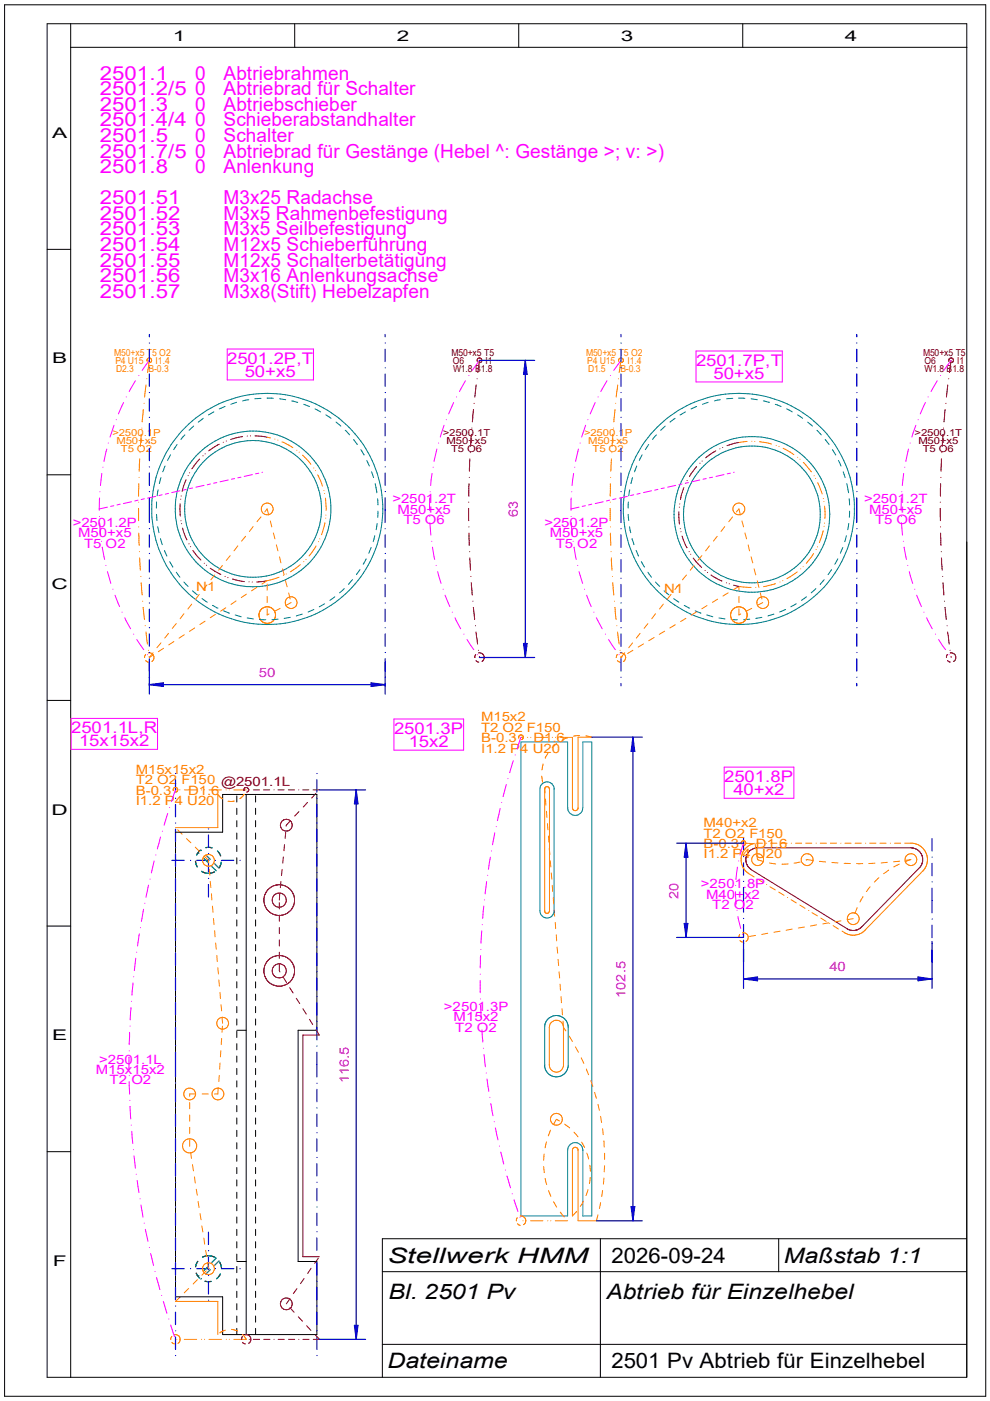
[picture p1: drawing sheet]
<svg xmlns="http://www.w3.org/2000/svg" width="210mm" height="297mm" viewBox="0 0 210 297" stroke-linecap="round" stroke-linejoin="round" font-family="sans-serif">
<g fill="none" stroke="#000" stroke-width=".21">
<path d="M1 1h208v295h-208zM10 5h195v287h-195zM15 10h190M15 5v287M62.5 5v5M110 5v5M157.5 5v5M10 52.9h5M10 100.7h5M10 148.5h5M37.2 176.4h10v-8h20v50h-4v49.1h4v15.5h-20v-8h-10zM50.2 168.7v1.4"/>
<path d="M50.2 171.4v1.3M50.2 174v1.3M50.2 176.6v1.3M50.2 179.2v1.4M52.2 168.4v114.6M54.2 168.7v1.4M54.2 171.4v1.3M54.2 174v1.3M54.2 176.6v1.3M54.2 179.2v1.4M10 196.3h5M50.2 181.9v1.3"/>
<path d="M50.2 184.5v1.3M50.2 187.1v1.3M50.2 189.7v1.3M50.2 192.4v1.3M50.2 195v1.3M50.2 197.7v1.3M54.2 181.9v1.3M54.2 184.5v1.3M54.2 187.1v1.3M54.2 189.7v1.3M54.2 192.4v1.3M54.2 195v1.3"/>
<path d="M54.2 197.7v1.3M50.2 218.4h2M50.2 200.3v1.3M50.2 202.9v1.3M50.2 205.5v1.3M50.2 208.2v1.3M50.2 210.8v1.3M50.2 213.4v1.3M50.2 216v1.3M50.2 218.7v1.3M54.2 200.3v1.3M54.2 202.9v1.3"/>
<path d="M54.2 205.5v1.3M54.2 208.2v1.3M54.2 210.8v1.3M54.2 213.4v1.3M54.2 216v1.3M54.2 218.7v1.3M50.2 221.3v1.3M50.2 223.9v1.3M50.2 226.5v1.3M50.2 229.2v1.3M50.2 231.8v1.3M50.2 234.4v1.3"/>
<path d="M50.2 237v1.3M50.2 239.6v1.4M54.2 221.3v1.3M54.2 223.9v1.3M54.2 226.5v1.3M54.2 229.2v1.3M54.2 231.8v1.3M54.2 234.4v1.3M54.2 237v1.3M54.2 239.6v1.4M10 244.2h5M50.2 242.3v1.3"/>
<path d="M50.2 244.9v1.3M50.2 247.5v1.3M50.2 250.1v1.4M50.2 252.8v1.3M50.2 255.4v1.3M50.2 258v1.3M54.2 242.3v1.3M54.2 244.9v1.3M54.2 247.5v1.3M54.2 250.1v1.4M54.2 252.8v1.3M54.2 255.4v1.3"/>
<path d="M54.2 258v1.3M50.2 267.5h2M50.2 260.6v1.4M50.2 263.3v1.3M50.2 265.9v1.3M50.2 268.5v1.3M50.2 271.1v1.4M50.2 273.8v1.3M50.2 276.4v1.3M50.2 279v1.3M54.2 260.6v1.4M54.2 263.3v1.3"/>
<path d="M54.2 265.9v1.3M54.2 268.5v1.3M54.2 271.1v1.4M54.2 273.8v1.3M54.2 276.4v1.3M54.2 279v1.3M81.1 269.6h123.9M127.3 262.6v29.4M165.1 262.6v7M205 262.6h-123.9v29.4M50.2 281.6v1.4M54.2 281.6v1.4"/>
<path d="M81.1 285h123.9"/>
</g>
<g fill="none" stroke="#f0f" stroke-width=".21">
<path d="M29.4 79.6h.1M31.7 76.4l-1.6 2.1M48.2 74h18.3v6.6h-18.3zM99.4 79.6h.1M101.6 76.4l-1.5 2.1M129.4 79.6h.1M131.7 76.4l-1.6 2.1M147.6 74.4h18.3v6.6h-18.3zM199.4 79.6h.1M201.7 76.4l-1.6 2.1M21.8 99.1h.1M22.6 95.2l-.5 2.6"/>
<path d="M22.9 93.9h.1M24.2 90.2l-.9 2.5M24.6 89h.1M26.2 85.3l-1.1 2.5M26.8 84.2h.1M28.7 80.7l-1.3 2.3M91.8 99.1h.1M92.6 95.2l-.6 2.6M93 93.9h.1M94.1 90.2l-.8 2.5M94.6 89h.1M96.2 85.3l-1.1 2.5"/>
<path d="M96.8 84.2h.1M98.7 80.7l-1.3 2.3M121.8 99.1h.1M122.6 95.2l-.6 2.6M123 93.9h.1M124.2 90.2l-.9 2.5M124.6 89h.1M126.2 85.3l-1.1 2.5M126.8 84.2h.1M128.7 80.7l-1.3 2.3M191.8 99.1h.1M192.6 95.2l-.5 2.6"/>
<path d="M193 93.9h.1M194.2 90.2l-.9 2.5M194.6 89h.1M196.2 85.3l-1.1 2.5M196.8 84.2h.1M198.7 80.7l-1.3 2.3M21 107.9v.3M21.1 109.5h.1M21.1 105.6l-.1 2.3M21.1 110.8l.2 2.7M21.2 104.3h.1M21.5 114.8h.1"/>
<path d="M21.6 100.4l-.3 2.6M21.7 116l.5 2.6M22.4 119.9h.1M22.8 107.5l-1.8 .4M24.1 107.2l-.6 .2M25.5 106.9l-.7 .2M27.9 106.4l-1.7 .4M29.3 106l-.7 .2M30.6 105.7l-.7 .2M33 105.2l-1.7 .4M34.4 104.9l-.7 .2M35.7 104.6l-.6 .2"/>
<path d="M38.1 104.1l-1.7 .3M39.5 103.8l-.7 .1M40.9 103.5l-.7 .1M43.3 102.9l-1.8 .4M44.6 102.6l-.7 .2M46 102.3l-.7 .1M48.4 101.8l-1.7 .3M49.7 101.5l-.6 .1M51.1 101.2l-.7 .1M53.5 100.6l-1.7 .4M54.9 100.3l-.7 .2M55.7 100.1l-.2 .1"/>
<path d="M91.1 109.5h.1M91.1 105.6v2.6M91.1 110.8l.3 2.7M91.2 104.3h.1M91.5 114.8h.1M91.6 100.4l-.3 2.6M91.7 116l.5 2.6M92.5 119.9h.1M121.1 109.5h.1M121.1 105.6v2.6M121.2 110.8l.2 2.7M121.2 104.3h.1"/>
<path d="M121.5 114.8h.1M121.6 100.4l-.3 2.6M121.8 116l.4 2.6M122.5 119.9h.1M122.8 107.5l-1.7 .4M124.1 107.2l-.7 .2M125.5 106.9l-.7 .2M127.9 106.4l-1.7 .4M129.2 106l-.6 .2M130.6 105.7l-.7 .2M133 105.2l-1.7 .4M134.4 104.9l-.7 .2"/>
<path d="M135.7 104.6l-.7 .2M138.1 104.1l-1.7 .3M139.5 103.8l-.7 .1M140.8 103.5l-.6 .1M143.3 102.9l-1.7 .4M144.6 102.6l-.7 .2M146 102.3l-.7 .1M148.4 101.8l-1.7 .3M149.7 101.5l-.6 .1M151.1 101.2l-.7 .1M153.5 100.6l-1.7 .4M154.9 100.3l-.7 .2"/>
<path d="M155.7 100.1l-.2 .1M191.1 109.5h.1M191.1 105.6v2.6M191.1 110.8l.2 2.7M191.2 104.3h.1M191.5 114.8h.1M191.6 100.4l-.3 2.6M191.7 116l.5 2.6M192.4 119.9h.1M22.8 121.2l.7 2.5M23.9 124.9h.1M24.4 126.2l1 2.4"/>
<path d="M25.9 129.8h.1M26.5 131l1.2 2.3M28.3 134.5h.1M29 135.6l1.5 2.2M31.2 138.8h.1M92.8 121.2l.7 2.5M93.9 124.9h.1M94.4 126.2l1 2.4M95.9 129.8h.1M96.5 131l1.2 2.3M98.3 134.5h.1M99 135.6l1.5 2.2"/>
<path d="M101.2 138.8h.1M122.8 121.2l.7 2.5M123.9 124.9h.1M124.4 126.2l.9 2.4M125.9 129.8h.1M126.4 131l1.3 2.3M128.4 134.5h.1M129 135.6l1.5 2.2M131.2 138.8h.1M192.8 121.2l.7 2.5M193.9 124.9h.1M194.4 126.2l1 2.4"/>
<path d="M195.9 129.8h.1M196.5 131l1.2 2.3M198.3 134.5h.1M199 135.6l1.5 2.2M201.2 138.8h.1M15.1 152.3h18.3v6.6h-18.3zM83.5 152.4h14.8v6.6h-14.8zM109.6 158.8h.1M110.4 156.3l-.8 2.5M34 177.5l-.6 2.5M34.4 176.2h.1M35.6 172.5l-.8 2.5"/>
<path d="M35.9 171.2h.1M37.2 167.5l-.8 2.5M104.9 176.6l-.5 2.5M105.2 175.3h.1M106 171.4l-.5 2.6M106.3 170.1h.1M107.4 166.3l-.7 2.6M107.7 165.1h.1M108.8 161.3l-.7 2.5M109.2 160.1h.1M153.5 162.6h14.8v6.6h-14.8zM157.6 178.8l-.7 2.5"/>
<path d="M29.5 198l-.3 2.6M29.8 196.7h.1M30.4 192.8l-.4 2.6M30.7 191.5h.1M31.5 187.7l-.6 2.5M31.8 186.4h.1M32.7 182.5l-.6 2.6M33 181.3h.1M102.2 197.4l-.2 2.6M102.2 196h.1M102.6 192.1l-.3 2.6M102.7 190.8h.1"/>
<path d="M103.2 186.9l-.3 2.6M103.4 185.6h.1M104 181.7l-.5 2.6M104.2 180.4h.1M156 187.7h.1M156 189.1l.1 2.6M156.3 193h.1M156.3 183.9l-.3 2.5M156.5 194.3l.6 2.5M156.6 182.5h.1M157.4 198.1h.1M27.5 218.9l-.1 2.6"/>
<path d="M27.6 217.6h.1M27.8 213.6l-.2 2.6M27.9 212.3h.1M28.2 208.4l-.2 2.6M28.3 207.1h.1M28.8 203.2l-.3 2.6M29 201.9h.1M101.8 207.9v2.6M101.8 206.5h.1M101.9 211.8h.1M101.9 213.1l.1 2.6M101.9 202.6l-.1 2.6"/>
<path d="M101.9 201.3h.1M102.1 217h.1M102.2 218.4l.2 2.5M27.3 224.1v2.6M27.4 229.4l.1 2.6M27.4 222.8h.1M27.4 228h.1M27.5 233.3h.1M27.6 234.6l.1 2.6M27.8 238.5h.1M27.9 239.9l.3 2.5M102.5 222.2h.1"/>
<path d="M102.6 223.6l.3 2.6M103.1 227.5h.1M103.3 228.8l.3 2.6M103.8 232.7h.1M104.1 234l.4 2.6M104.8 237.8h.1M105 239.1l.6 2.6M28.3 243.8h.1M28.4 245.1l.3 2.6M28.9 249h.1M29.1 250.3l.4 2.6M29.7 254.2h.1"/>
<path d="M29.9 255.5l.4 2.6M30.6 259.3h.1M105.9 243h.1M106.2 244.3l.6 2.5M107.1 248.1h.1M107.5 249.3l.7 2.5M108.6 253.1h.1M109 254.4l.8 2.5M110.2 258.1h.1M30.8 260.6l.6 2.6M31.7 264.5h.1M31.9 265.8l.7 2.5"/>
<path d="M32.9 269.6h.1M33.2 270.8l.7 2.6M34.2 274.7h.1M34.6 275.9l.8 2.5M35.8 279.7h.1M36.2 280.9l.8 2.5"/>
</g>
<g fill="none" stroke="#800000" stroke-width=".21">
<path d="M101.2 76.6v-.4l.1-.2 .6-.1 .3 .3v.4l-.4 .3M101.6 76.4l-.3 2.6M201.2 76.6l.1-.6 .6-.1 .2 .3v.4l-.3 .3M201.7 76.4l-.4 2.6M42.3 97.4l-1.6 2M43 96.6h.1M43.5 96.2h.1M46.5 94.2l-2.3 1.4M47.3 93.8h.1M48 93.5h.1M51.4 92.6l-2.5 .6M52.4 92.5h.1"/>
<path d="M53.1 92.4h.1M54.1 92.4l2.5 .3M99.6 97.3l-.1 2.6M99.7 96h.1M99.9 92.1l-.1 2.6M100 90.8h.1M100.4 86.8l-.2 2.6M100.5 85.5h.1M101 81.6l-.3 2.6M101.1 80.3h.1M147.7 98.9l-1.5 2.1M148.4 98.2h.1"/>
<path d="M148.8 97.7h.1M151.8 95.6l-2.2 1.5M152.6 95.2h.1M153.2 94.9h.1M156.7 93.8l-2.6 .7M199.6 97.3l-.1 2.6M199.7 96h.1M199.9 92.1l-.1 2.6M200 90.8h.1M200.4 86.8l-.2 2.6M200.5 85.5h.1M201 81.6l-.3 2.6"/>
<path d="M201.1 80.3h.1M38.2 106.8v2.6M38.3 105.8h.1M38.4 110.4h.1M38.4 105.2h.1M38.5 111h.1M38.7 112l.9 2.5M39.5 101.7l-.9 2.5M39.9 100.8h.1M40 115.3h.1M40.2 100.2h.1M40.4 115.9h.1"/>
<path d="M40.9 116.7l1.7 2M43.3 119.4h.1M43.8 119.8h.1M99.4 106.5h.1M99.4 107.8v2.6M99.4 111.7h.1M99.4 102.5v2.7M99.4 113l.1 2.7M99.5 101.2h.1M99.6 117h.1M99.6 118.3l.1 2.6M143.9 108.5l.2 2.6"/>
<path d="M144 107.5h.1M144.1 106.8h.1M144.2 112.1h.1M144.4 112.7h.1M144.6 113.7l1.1 2.4M145 103.4l-.7 2.5M145.4 102.5h.1M145.7 101.9h.1M146.1 117h.1M146.4 117.5h.1M147 118.3l1.8 2M199.3 106.5h.1"/>
<path d="M199.3 107.8l.1 2.6M199.4 105.2h.1M199.4 111.7h.1M199.4 102.5v2.7M199.4 113l.1 2.7M199.5 101.2h.1M199.6 117h.1M199.6 118.3l.2 2.6M44.6 120.5l2.2 1.3M47.7 122.2h.1M48.3 122.5h.1M49.3 122.8l2.5 .5"/>
<path d="M52.8 123.4h.1M53.5 123.4h.1M56.6 123.1l-2.2 .3M99.8 122.2h.1M99.9 123.5l.2 2.7M100.2 127.5h.1M100.4 128.8l.2 2.6M100.8 132.7h.1M100.9 138.8l-.2 .6M100.9 134l.4 2.6M101.4 137.9h.1M101.5 138.4a.99 .99 0 0 1 1.1 .6 .99 .99 0 0 1-.4 1.2"/>
<path d="M101.6 139.2v.2M149.5 120.9h.1M150 121.4h.1M150.8 121.9l2.3 1.3M154 123.6h.1M154.6 123.8h.1M155.5 124.1l1.2 .2M199.9 122.2h.1M199.9 123.5l.2 2.7M200.2 127.5h.1M200.4 128.8l.2 2.6M200.7 139.4h.1"/>
<path d="M200.8 132.7h.1M200.9 138.8l-.2 .6M200.9 134l.4 2.6M201.4 137.9h.1M201.5 138.4a.99 .99 0 0 1 1.1 .6 .99 .99 0 0 1-.4 1.2M201.6 139.2l.1 .2M100.9 140l.6 .4M200.9 140l.6 .4M51.7 167.6a.49 .49 0 0 1 .3-.6 .49 .49 0 0 1 .7 .3 .49 .49 0 0 1-.4 .6M52 167h.1M52.7 167.6h.1M52.8 167.5h.1"/>
<path d="M53.7 167.5h1.3M55.9 167.5h1.3M58.1 167.5h.1M58.9 167.5h1.3M60.3 179.1l-.1 1.3M60.6 176.5l-.1 1.3M61.1 167.5h1.3M61.6 174l-.9 1.2M63.3 167.5h.1M63.4 172.1l-.9 .9M64.2 167.5h1.3M65.2 170.1l-.9 1"/>
<path d="M66.4 167.5h1.3M67 168.2l-.9 1M59.2 191.4v1.3M59.2 194v1.3M59.2 196.6v1.4M59.2 199.3v1.3M59.3 189.5l-.1 1.3M59.6 186.9l-.2 1.3M59.8 184.3l-.1 1.3M60.1 181.7l-.2 1.3M60.7 190.8h.1M159 180.3l.9-.4 .6-.2h32.8l.7 .2 1 .7 .5 .8 .1 1.3-.5 1.1-12.6 12.9-.7 .4-1.2 .2-.9-.3-20.8-12.9-.7-1.1-.1-.8 .1-.7z"/>
<path d="M179.6 196.9h.1M59.2 204.5v1.3l.2 .3M59.2 201.9v1.3M60.1 207.2l.6 1.1M60.7 205.8h.1M61.4 209.4l.7 1.1M62.8 211.7l.7 1.1M64.2 213.9l.7 1.1M65.6 216.1l.7 1.1M67 218.3l.7 1.2h-3.5v46.9h3.5M61.5 277.2l.9 1M61.5 275.4l-.8 1"/>
<path d="M62.9 273.2l-.7 1.1M63.2 279.2l.9 .9M64.5 271.1l-.8 1.1M66 268.9l-.8 1.1M67.5 266.8l-.8 1M51.4 283.3l-.1 .7M51.4 284.6l.6 .3M52 283a.98 .98 0 0 1 1.2 .6 .98 .98 0 0 1-.5 1.2M52 283h.1M52.8 284h.1M53.7 284h1.3M55.9 284h1.3"/>
<path d="M58.1 284h.1M59 284h1.3M61.2 284h1.3M63.3 284h.1M64.2 284h1.3M65 281.1l.9 1M66.8 283l.9 1h-1.3"/>
<circle cx="60.7" cy="175" r="1.25"/>
<circle cx="59.2" cy="190.8" r="3.2"/>
<circle cx="59.2" cy="190.8" r="1.5"/>
<circle cx="59.2" cy="205.8" r="3.3"/>
<circle cx="59.2" cy="205.9" r="1.5"/>
<circle cx="60.7" cy="276.4" r="1.25"/>
</g>
<g fill="none" stroke="#00b400" stroke-width=".25">
<path d="M43.6 179.7h1.4M41.4 182.6h.1M41.4 182.6l.4 1.2M42 180.8l.2 .1M42.5 180.3l-.8 1M42.6 180.2l.1 .1M42.8 184.7l1.2 .5M42.8 184.7h.1M43.1 181.9l.9 .9M43.6 181.3l1 .9M44.9 183.7l.9 .9M45.5 184.9l-1.3 .3"/>
<path d="M45.5 183.1l.9 1M46.1 180.4l.7 1.1M46.9 182.8l-.5 1.2M41.6 269.9l.7 1.1M42 267.4l-.5 1.2M42.2 270.5l-.2 .1M42.7 271.1l-.1 .1M43.4 271.7h1.4M44 268.6l-.9 .9M44.2 266.2l-1.3 .3M44.4 266.2l1.3 .5M44.6 269.2l-1 .9"/>
<path d="M45.8 266.7l-.9 1M46.4 267.3l-.9 1M46.6 267.6l.3 1.2M46.7 270.1l-.8 1"/>
</g>
<g fill="none" stroke="#00f" stroke-width=".25">
<path d="M31.7 70.9v.5M31.7 74v2.7M31.7 79.3v2.6M31.7 78h.1M31.7 72.7h.1M81.7 78h.1M81.7 72.7h.1M81.7 70.9v.5M81.7 74v2.7M81.7 79.3v2.6M131.7 78h.1M131.7 72.7h.1"/>
<path d="M131.7 70.9v.5M131.7 74v2.7M131.7 79.3v2.6M181.7 78h.1M181.7 72.7h.1M181.7 70.9v.5M181.7 74v2.7M181.7 79.3v2.6M31.7 84.5v2.7M31.7 89.8v2.6M31.7 95v2.7M31.7 99h.1"/>
<path d="M31.7 93.7h.1M31.7 88.5h.1M31.7 83.2h.1M81.7 99h.1M81.7 93.7h.1M81.7 88.5h.1M81.7 83.2h.1M81.7 84.5v2.7M81.7 89.8v2.6M81.7 95v2.7M131.7 99h.1M131.7 93.7h.1"/>
<path d="M131.7 88.5h.1M131.7 83.2h.1M131.7 84.5v2.7M131.7 89.8v2.6M131.7 95v2.7M181.7 99h.1M181.7 93.7h.1M181.7 88.5h.1M181.7 83.2h.1M181.7 84.5v2.7M181.7 89.8v2.6M181.7 95v2.7"/>
<path d="M31.7 100.3v2.6M31.7 105.5v5.3M31.7 113.4v2.6M31.7 118.7v2.6M31.7 104.2h.1M31.7 112.1h.1M31.7 117.3h.1M81.7 104.2h.1M81.7 112.1h.1M81.7 117.3h.1M81.7 100.3v2.6M81.7 105.5v5.3"/>
<path d="M81.7 113.4v2.6M81.7 118.7v2.6M131.7 104.2h.1M131.7 112.1h.1M131.7 117.3h.1M131.7 100.3v2.6M131.7 105.5v5.3M131.7 113.4v2.6M131.7 118.7v2.6M181.7 104.2h.1M181.7 112.1h.1M181.7 117.3h.1"/>
<path d="M181.7 100.3v2.6M181.7 105.5v5.3M181.7 113.4v2.6M181.7 118.7v2.6M31.7 123.9v2.6M31.7 129.2v2.6M31.7 134.4v2.6M31.7 139.7v2.6M31.7 122.6h.1M31.7 127.8h.1M31.7 133.1h.1M31.7 138.3h.1"/>
<path d="M81.7 122.6h.1M81.7 127.8h.1M81.7 133.1h.1M81.7 138.3h.1M81.7 123.9v2.6M81.7 129.2v2.6M81.7 134.4v2.6M81.7 139.7v2.6M131.7 122.6h.1M131.7 127.8h.1M131.7 133.1h.1M131.7 138.3h.1"/>
<path d="M131.7 123.9v2.6M131.7 129.2v2.6M131.7 134.4v2.6M131.7 139.7v2.6M181.7 122.6h.1M181.7 127.8h.1M181.7 133.1h.1M181.7 138.3h.1M181.7 123.9v2.6M181.7 129.2v2.6M181.7 134.4v2.6M181.7 139.7v2.6"/>
<path d="M31.7 144.9v.5M31.7 143.6h.1M81.7 143.6h.1M81.7 144.9v.5M131.7 143.6h.1M131.7 144.9v.5M181.7 143.6h.1M181.7 144.9v.5M37.2 165.3v2.6M37.2 170.6v2.6M37.2 175.8v2.6M37.2 179.7h.1"/>
<path d="M37.2 174.5h.1M37.2 169.2h.1M37.2 164h.1M44.2 177v2.7M44.2 175.7h.1M67.2 179.7h.1M67.2 174.5h.1M67.2 169.2h.1M67.2 164h.1M67.2 165.3v2.6M67.2 170.6v2.6M67.2 175.8v2.6"/>
<path d="M157.6 177.7v2.6M197.6 177.8v2.6M36.4 182.4h2.7M37.2 181.1v2.6M37.2 186.3v2.6M37.2 191.6v2.6M37.2 196.8v2.6M37.2 195.5h.1M37.2 190.2h.1M37.2 185h.1M40.4 182.4h.1M41.7 182.4h2.6"/>
<path d="M44.2 182.3v2.6M44.2 187.5v2.7M44.2 186.2h.1M44.2 181h.1M45.6 182.4h.1M46.9 182.4h2.7M50.9 182.4h.1M67.2 195.5h.1M67.2 190.2h.1M67.2 185h.1M67.2 181.1v2.6M67.2 186.3v2.6"/>
<path d="M67.2 191.6v2.6M67.2 196.8v2.7M157.6 182.9v2.6M157.6 188.2v5.2M157.6 196v2.7M157.6 186.9h.1M157.6 181.6h.1M157.6 194.7h.1M157.6 200h.1M197.6 183v2.7M197.6 188.3v5.2M197.6 196.2v2.6"/>
<path d="M197.6 187h.1M197.6 181.7h.1M197.6 194.9h.1M37.2 202.1v2.6M37.2 207.3v2.6M37.2 212.6v2.6M37.2 217.8v2.6M37.2 216.5h.1M37.2 211.2h.1M37.2 206h.1M37.2 200.7h.1M67.2 202.1v2.6"/>
<path d="M67.2 207.3v2.7M67.2 212.6v2.6M67.2 217.8v2.7M67.2 216.5h.1M67.2 211.3h.1M67.2 206h.1M67.2 200.8h.1M157.6 201.3v2.6M197.6 201.4v2.6M197.6 200.1h.1M37.2 223.1v5.2M37.2 230.9v2.7"/>
<path d="M37.2 234.9h.1M37.2 236.2v2.6M37.2 229.6h.1M37.2 221.7h.1M67.2 223.1v5.2M67.2 231v2.6M67.2 236.2v2.6M67.2 229.7h.1M67.2 234.9h.1M67.2 221.8h.1M37.2 241.5v2.6M37.2 246.7v2.6"/>
<path d="M37.2 252v2.6M37.2 257.2v2.6M37.2 240.2h.1M37.2 245.4h.1M37.2 250.7h.1M37.2 255.9h.1M67.2 240.2h.1M67.2 245.4h.1M67.2 250.7h.1M67.2 255.9h.1M67.2 241.5v2.6M67.2 246.7v2.6"/>
<path d="M67.2 252v2.6M67.2 257.2v2.6M36.4 269h2.7M37.2 262.5v2.6M37.2 267.7v2.6M37.2 273v2.6M37.2 278.2v2.6M37.2 261.2h.1M37.2 266.4h.1M37.2 271.7h.1M37.2 276.9h.1M40.4 269h.1"/>
<path d="M41.7 269h2.6M44.2 261.2v2.7M44.2 266.5v2.6M44.2 271.7v2.7M44.2 265.2h.1M44.2 270.4h.1M44.2 275.7h.1M45.6 269h.1M46.9 269h2.7M50.9 269h.1M67.2 261.2h.1M67.2 266.4h.1"/>
<path d="M67.2 271.7h.1M67.2 276.9h.1M67.2 262.5v2.6M67.2 267.7v2.6M67.2 273v2.6M67.2 278.2v2.6M37.2 283.5v2.6M37.2 282.2h.1M37.2 287.4h.1M67.2 282.2h.1M67.2 287.4h.1M67.2 283.5v2.6"/>
</g>
<g fill="none" stroke="#ff8000" stroke-width=".21">
<path d="M31.2 76.6a.5 .5 0 0 1 .3-.7 .5 .5 0 0 1 .6 .4 .5 .5 0 0 1-.4 .6M31.2 76.6h.1M31.7 76.4l-.4 2.6M131.2 76.6a.49 .49 0 0 1 .3-.7 .49 .49 0 0 1 .7 .4 .49 .49 0 0 1-.5 .6M131.4 75.9h.1M131.7 76.4l-.4 2.6M131.8 75.9h.1M132.1 76.6h.1M29.6 97.3l-.1 2.6M29.7 96h.1M29.9 92.1l-.1 2.6M30.1 90.8h.1"/>
<path d="M30.4 86.8l-.3 2.6M30.5 85.5h.1M30.9 81.6l-.3 2.6M31.1 80.3h.1M56.6 92.7h.1M56.7 92.7l.6 .1M57.3 92.8h.1M58.3 93.1h.1M58.9 93.3h.1M59.8 93.7l2.3 1.2M62.9 95.5h.1M63.4 95.9h.1"/>
<path d="M64.2 96.5l1.7 2M66.5 99.2h.1M66.9 99.8h.1M129.6 97.3l-.1 2.6M129.7 96h.1M129.9 92.1l-.1 2.6M130 90.8h.1M130.4 86.8l-.3 2.6M130.5 85.5h.1M131 81.6l-.4 2.6M131.1 80.3h.1M158.4 93.6l-1.7 .2"/>
<path d="M159.4 93.6h.1M160 93.6h.1M161 93.6l2.6 .5M164.5 94.4h.1M165.1 94.7h.1M166 95l2.3 1.4M169.1 96.9v.1M169.6 97.4h.1M170.3 98l1.7 2M29.4 107.8v2.6M29.4 106.5h.1M29.4 111.7h.1"/>
<path d="M29.4 113l.1 2.7M29.4 102.5v2.7M29.5 101.2h.1M29.5 117h.1M29.6 118.3l.2 2.6M47.2 119.9l-.8 1M48.8 117.8l-.8 1M50.4 115.7l-.8 1.1M52.1 113.7l-.9 1M53.7 111.6l-.8 1.1M55.3 109.6l-.8 1M56.1 108.5l.5-.6 .4 1.3"/>
<path d="M57.3 110.4l.3 1.3M58 113l.3 1.3M58.6 115.5l.3 1.3M59.3 118.1l.3 1.2M63.7 119.7l-2.1 1.5M64.4 119.1h.1M64.9 118.6h.1M67 115.7l-1.5 2.2M67.4 100.7l1 2.4M67.5 114.8h.1M67.8 114.3h.1M68.7 104h.1"/>
<path d="M68.8 104.6h.1M68.9 110.8l-.7 2.6M69 105.6l.1 2.6M69 109.9h.1M69.1 109.2h.1M129.4 105.2h.1M129.4 106.5h.1M129.4 107.8v2.6M129.4 111.7h.1M129.4 102.5v2.7M129.4 113l.1 2.7M129.5 101.2h.1"/>
<path d="M129.5 117h.1M129.6 118.3l.2 2.6M147.2 119.9l-.9 1M148.8 117.8l-.8 1M150.4 115.7l-.8 1.1M152.1 113.7l-.8 1M153.7 111.6l-.8 1.1M155.3 109.6l-.8 1M156.1 108.5l.6-.6 .3 1.3M157.3 110.4l.3 1.3M157.9 113l.4 1.3M158.6 115.5l.3 1.3"/>
<path d="M159.3 118.1l.3 1.2M172.5 117.3l-1.6 2.2M172.6 100.9h.1M172.9 101.4h.1M173 116.5h.1M173.3 116h.1M173.4 102.3l.9 2.4M173.7 115h.1M174.5 112.5l-.8 2.5M174.5 105.7h.1M174.7 106.3h.1M174.7 111.6h.1"/>
<path d="M174.8 110.9h.1M174.8 107.3l.1 2.6M29.8 122.2h.1M29.9 123.5l.2 2.7M30.2 127.5h.1M30.4 128.8l.2 2.6M30.8 132.7h.1M30.9 138.8l-.2 .6M30.9 134l.3 2.6M31.5 137.9h.1M31.5 138.4a.99 .99 0 0 1 1.1 .7 .99 .99 0 0 1-.4 1.1M31.6 139.2l.1 .2"/>
<path d="M32.5 138.4l-.8 1M32.5 138.9l-.8 .5M34.1 136.3l-.8 1M34.7 137.5l-1.1 .7M35.7 134.3l-.8 1M36.9 136l-1.1 .7M37.4 132.2l-.9 1M39 130.1l-.8 1.1M39.1 134.6l-1.1 .7M40.6 128.1l-.8 1M41.3 133.1l-1.1 .8M42.2 126l-.8 1.1"/>
<path d="M43.5 131.7l-1.1 .7M43.9 124l-.8 1M45.5 121.9l-.8 1M45.7 130.3l-1.1 .7M47.9 128.9l-1.1 .7M50 127.4l-1 .7M52.2 126l-1.1 .7M54.4 124.5l-1.1 .8M54.9 130.4h.1M55 129.8h.1M55 131v.1M56 128.8a1.89 1.89 0 0 0-1.1 1.4v.4a1.79 1.79 0 0 0 1.1 1.4"/>
<path d="M56 132h.1M56 128.8h.1M56 128.8a1.67 1.67 0 0 1 1.5 .1l.4 .3M56.1 132.1h.1M56.1 128.7h.1M56.6 129.1v1.3l.5-.2M56.6 123.1h.1M56.6 123.8v1.3M56.6 126.4v1.4M56.6 123.1l-1.1 .7M56.9 132.1l-.1 .1M57.1 132.1h.1"/>
<path d="M57.1 128.7h.1M57.3 132h.1M57.3 128.8h.1M57.9 129.2h.1M58 129.2a1.87 1.87 0 0 1 .2 2.1M58.2 131.3l-.7 .7-.4 .1-1.1-.1M58.2 129.5h.1M58.2 131.3h.1M58.3 129.8h.1M58.3 131v.1M59.2 122.4l-2.5 .7M59.4 129l-1.1 .6"/>
<path d="M59.9 120.6l.3 1.3M60.1 122h.1M60.5 127.8h.1M60.5 123.1l.4 1.3M60.7 121.7h.1M61.2 125.7l.3 1.3M61.7 127.8l-1.1 .6M129.8 122.2h.1M129.9 123.5l.2 2.7M130.3 127.5h.1M130.4 128.8l.2 2.6M130.6 139.4h.1"/>
<path d="M130.8 132.7h.1M130.9 138.8l-.3 .6M130.9 134l.4 2.6M131.4 137.9h.1M131.5 138.4h.1M131.5 138.4a.99 .99 0 0 1 1.1 .7 .99 .99 0 0 1-.4 1.1M131.6 139.2l.1 .2M132 139.2l-.3 .2M132.5 138.4l-.8 1M134.1 136.3l-.8 1M134.2 137.9l-1.1 .7M135.7 134.3l-.8 1"/>
<path d="M136.4 136.5l-1.1 .7M137.4 132.2l-.8 1M138.7 135.2l-1.2 .6M139 130.1l-.8 1.1M140.6 128.1l-.8 1M140.9 133.8l-1.1 .7M142.3 126l-.9 1.1M143.2 132.5l-1.2 .6M143.9 124l-.8 1M145.4 131.1l-1.1 .7M145.5 121.9l-.8 1M147.7 129.8l-1.1 .6"/>
<path d="M149.9 128.4l-1.1 .7M152.1 127l-1.1 .7M154.4 125.7l-1.1 .7M154.9 130.4h.1M155 129.8h.1M155 131v.1M156.1 132.1h.1M156.1 128.7h.1M156.5 132.1v.1M156.7 124.3l-1.2 .7M156.7 124.3v.8M156.7 126.4v1.4"/>
<path d="M156.7 129.1v1.3l.4-.2M156.7 124.3l2.6 .2M156.8 132.1v.1M157.1 132.1h.1M157.1 128.7h.1M157.3 132h.1M158.3 129.8h.1M158.3 131v.1M159.4 129l-1.2 .6M159.9 120.6l.3 1.3M160.2 124.5h.1M160.5 127.8h.1"/>
<path d="M160.6 123.1l.3 1.3M160.9 124.5h.1M161.2 125.7l.3 1.3M161.7 127.8l-1.1 .6M164.4 123.7l-2.5 .7M165.4 123.4h.1M165.9 123.1h.1M169 121.2l-2.2 1.5M169.8 120.6h.1M170.3 120.1h.1M30.9 140l.6 .4M110 156.5v-.3l.3-.4a.52 .52 0 0 1 .6 .3 .52 .52 0 0 1-.1 .6l-.2 .1"/>
<path d="M110.4 156.3h.5M111.8 156.3h.1M112.5 156.3h.1M113.5 156.3h2.6M116.2 159.6l-.6 1.1M117.1 156.3h.1M117.8 156.3h.1M118 157.7l-.9 .9M120.3 156.4l-1.2 .6M122.9 156l-1.3 .1M124.2 156l1.3 .3h-2.9v15.1a.61 .61 0 0 1-.7 .5 .61 .61 0 0 1-.5-.5v-15.1h-2.7M130.9 140l.6 .4"/>
<path d="M36.7 167.6a.49 .49 0 0 1 .3-.6 .49 .49 0 0 1 .7 .3 .49 .49 0 0 1-.4 .6M37.3 167.9h.1M37.4 167.5h.1M37.7 175.9l.9 1M38.1 167.5h.1M39.1 167.5h2.6M39.5 177.8l1 .9M41.4 179.6l.9 1M42.7 167.5h.1M43.3 167.5h.1M44.3 167.5h2.6M47.2 169.4l-1-1v7.1h-9"/>
<path d="M47.9 167.5h.1M48.6 167.5h.1M49.6 167.5h2.6M49.7 169.8l-1.4 .1M51.8 168.4l-1 .9M114.9 164.5l.2 1.4M115.1 162l-.2 1.2M115.4 167.1l.1 .2M115.5 167.3l.1 .8M115.5 167.2v26l.3 .4a.59 .59 0 0 0 .7-.5v-25.8M115.5 167.3h.1M115.5 167v.2"/>
<path d="M115.6 167l.2-.2h.3l.3 .2M115.6 167h-.1M115.6 160.7h.1M115.7 169.4v1.3M115.9 172l.1 1.3M116.1 174.6l.1 1.3M116.3 177.2l.1 1.4M116.4 167h.1M116.4 167l.1 .3M116.5 179.9l.1 1.3M116.5 167.3h.1M121.4 171.3h.1"/>
<path d="M157.2 178.9h-.1a.51 .51 0 0 1 .4-.6 .51 .51 0 0 1 .6 .3 .51 .51 0 0 1-.3 .6h-.1M157.6 178.8l2.3 .1-.7 .2a3.7 3.7 0 0 0-1.8 1.7 3.5 3.5 0 0 0 .3 3.4l.5 .6 1.7 1.1M160.1 178.8l.2 1.2M160.4 178.8h1.3M162.5 178.8h.1M163.4 178.8h1.3M165.6 178.8h1.3M167.8 178.8h.1M168.7 178.8h1.3M170.8 178.8h1.3M173 178.8h.1M173.9 178.8h1.3"/>
<path d="M176.1 178.8h1.3M178.3 178.8h.1M179.2 178.8h1.3M181.3 178.8h1.3M183.5 178.8h.1M184.4 178.8h1.3M186.6 178.8h1.3M188.8 178.8h.1M189.7 178.8h1.3M191.8 178.8h2l1.1 .4 .8 .7 .7 1 .2 1.1v1.1l-.5 1-13 13.4-1 .6-.9 .2-1.2-.1-.9-.4M43.3 181.5l.9 .9v.6M44.4 184.3l.1 1.2"/>
<path d="M44.6 186.9l.1 1.3M44.8 189.5l.1 1.3M45 192.1l.2 1.3M45.3 194.7l.1 1.3M45.5 182.4h.1M45.5 197.3l.1 1.3M45.7 199.9l.1 1.4M115.5 193.1h.1M116.7 182.5l.1 1.3M116.9 185.1l.1 1.3M117.1 187.7l.1 1.3M117.3 190.3l.1 1.3"/>
<path d="M117.5 193l.1 1.3M117.7 195.6l.1 1.3M117.9 198.2l.1 1.3M156.8 198.1l-.1 .7M156.9 199.4l.6 .3M157.4 197.8a.99 .99 0 0 1 1.2 .6 .99 .99 0 0 1-.4 1.2M160.2 198.3l-1.3 .2M160.5 181.4l.1 .8 1.3 .5M160.7 186.4l1.1 .7M162.5 187.5h.1M162.8 197.9l-1.3 .2M163.2 183l1.3 .2"/>
<path d="M163.2 188l1.2 .7M165.1 189.1l1.1 .7M165.4 197.4l-1.3 .3M167 190.3h.1M167.1 183.2h-1.3M167.7 190.8l1.1 .6M168 197l-1.3 .2M169.6 191.9l1.1 .7M169.7 182.8l-1.3 .2M170.6 196.6l-1.4 .2M170.9 182.3l1.5 .2M171.4 193h.1"/>
<path d="M172.2 193.5l1.1 .7M173.1 196.1l-1.3 .2M173.7 182.6h.1M173.8 182.6l1.2 .2M174 194.6l1.2 .8M175.7 195.7l-1.2 .2M175.9 195.8h.1M176.4 182.9l1.3 .1M176.7 196.3l1.1 .7M178.3 195.2l-1.3 .3M178.5 197.4l.6 .3M179 183l1.3 .1"/>
<path d="M179.1 197.7v.1M180.9 194.8l-1.3 .2M181.6 183.1h1.3M181.7 192.4l-.4 1.3M183 190.1l-.7 1.2M184.5 188l-.8 1M185.5 183l-1.3 .1M186.4 186.1l-1 .9M188.1 182.8l-1.3 .2M188.4 184.5l-1.1 .8M190.7 183.2l-1.2 .6M190.8 182.6l-1.4 .1"/>
<path d="M192.1 182.4l1-.2-1.2 .5M46 202.6l.1 1.3M46.2 205.2l.1 1.3M46.4 207.8l.1 1.3M46.7 210.4v1.3M46.9 213l.1 1.3M47.1 215.6l.1 1.4M47.2 217.6l-.1 1.3M116.9 216.7a1.51 1.51 0 0 1 2.6 .9v8.5a1.51 1.51 0 0 1-1.7 1.2 1.51 1.51 0 0 1-1.3-1.5v-8l.1-.7zM118.1 200.8l.1 1.3M118.3 203.4l.1 1.3M118.5 206l.2 1.3"/>
<path d="M118.7 208.7l.1 1.3M119 211.3v1.3M119.2 213.9l.1 1.3M119.4 216.5l.1 1.3M119.5 217.8h.1M119.5 217.8l.5 .8M120.7 219.7l.7 1.1M40.2 233.8v1.3M40.2 236.4v1.3M40.2 239v1.3M41.5 231.9h-1.3v.6M42.8 231.9h1.4"/>
<path d="M46.3 230.6l-.1 1.3h-.7M46.5 228l-.1 1.3M46.7 225.4l-.1 1.3M46.8 222.8l-.1 1.3M47 220.2l-.1 1.3M116.5 225.8h.1M116.7 239.6l-.5 1.2M118.6 237.7l-.6-.4-.7 1.2M119.2 237.3h.1M119.7 238.3l1.1 .8M122 222l.6 1.1M123.2 224.3l.6 1.2"/>
<path d="M124.3 226.7l.5 1.2M125.3 229.1l.4 1.2M126.1 231.6l.3 1.3M126.8 234.1l.3 1.3M127.3 236.7l.3 1.3M127.8 239.3l.1 1.3M40.2 241.6v1.4M40.4 244.3l.2 1.3M40.8 246.9l.2 1.3M41.2 249.5l.2 1.3M41.6 252.1l.2 1.3M42 254.7l.2 1.3"/>
<path d="M42.4 257.3l.2 1.3M42.8 259.9l.2 1.3M109.7 258.2l-.2 .6M109.7 259.5l.6 .3M110.3 257.8a1.02 1.02 0 0 1 1.1 .6 1.02 1.02 0 0 1-.4 1.3M110.9 258.8h.1M111.5 258.8h.1M112.5 258.8h2.6M115.3 247.3l.1 1.3M115.4 244.7l-.1 1.3M115.4 248.6h.1M115.6 249.9l.3 1.3"/>
<path d="M115.9 242.1l-.3 1.3M116.1 258.8h.1M116.3 252.4l.5 1.3M116.8 258.8h.1M117.3 254.8l.7 1.1M117.7 258.8h2.7M118.8 257l.8 1M121.7 240l.9 1M122.3 243.3v.1M122.3 243.3l-.4-.1-.4 .2-.1 .4v14l.9-1M122.3 243.4l.3 .3v15.1h3.8l.4-1.2M122.6 243.8h.1"/>
<path d="M123.3 242.1l.7 1.2M123.7 254.7l-.7 1.1M124.4 244.5l.4 1.2M124.7 252.2l-.5 1.3M125.1 247.1l.1 1.2M125.1 249.6l-.1 1.4M127.3 255l-.2 1.2M127.8 252.4l-.2 1.3M128 241.9l.1 1.3M128.1 249.8l-.2 1.3M128.2 247.1l-.1 1.4M128.2 244.5v1.3"/>
<path d="M38.1 275l-.9 .9h9v7.1M40 273.2l-.9 .9M41.9 271.3l-1 .9M43.2 262.5l.2 1.3M43.6 265.1l.2 1.3M43.7 269.5l-.9 .9M44 267.7l.2 1.3M45.5 269h.1M36.4 283.3l-.2 .7M36.4 284.6l.6 .3M37.1 283h-.1a.99 .99 0 0 1 1.1 .6 .99 .99 0 0 1-.4 1.2M37.5 284h.1"/>
<path d="M38.1 284h.1M39.1 284h2.6M42.7 284h.1M43.3 284h.1M44.3 284h2.6M47.8 282l-1.2 .6M48 284h.1M48.6 284h.1M49.1 281.9l1.3 .3M49.6 284h2.6M51.4 282.9l.8 1M52.2 283.9v.1"/>
<circle cx="56.7" cy="107.9" r="1.26"/>
<circle cx="156.7" cy="107.9" r="1.25"/>
<circle cx="61.7" cy="127.8" r="1.24"/>
<circle cx="156.6" cy="130.4" r="1.75"/>
<circle cx="161.7" cy="127.8" r="1.25"/>
<circle cx="44.2" cy="182.4" r="1.26"/>
<circle cx="160.7" cy="182.3" r="1.26"/>
<circle cx="171.1" cy="182.3" r="1.26"/>
<circle cx="180.9" cy="194.8" r="1.26"/>
<circle cx="193.1" cy="182.3" r="1.26"/>
<circle cx="47.2" cy="216.9" r="1.25"/>
<circle cx="40.2" cy="231.9" r="1.25"/>
<circle cx="46.2" cy="231.9" r="1.24"/>
<circle cx="118" cy="237.3" r="1.26"/>
<circle cx="40.2" cy="243" r="1.52"/>
<circle cx="44.2" cy="269" r="1.25"/>
</g>
<g fill="none" stroke="#008080" stroke-width=".21">
<path d="M35 98.8l-.5 1.2M36.2 96.4l-.7 1.2M37.5 94.2l-.7 1.1M39.2 92.2l-.8 1M41.1 90.3l-1 .9M43.1 88.7l-1.1 .8M45.3 87.3l-1.1 .7M47.7 86.2l-1.2 .5M50.2 85.3l-1.3 .4M52.7 84.8l-1.3 .2M55.3 84.5h-1.3M56.6 84.4l1.4 .1"/>
<path d="M59.3 84.5l1.3 .3M61.8 85l1.3 .3M64.4 85.7l1.2 .5M66.8 86.7l1.2 .6M69.1 88l1.1 .7M71.2 89.5l1.1 .8M73.2 91.2l.9 1M75 93.2l.8 1M76.5 95.3l.7 1.1M77.8 97.6l.5 1.2M135 98.8l-.5 1.2M136.1 96.4l-.5 1.2"/>
<path d="M137.5 94.2l-.7 1.1M139.2 92.2l-.9 1M141.1 90.3l-1 .9M143.1 88.7l-1 .8M145.3 87.3l-1.1 .7M147.7 86.2l-1.2 .5M150.2 85.3l-1.3 .4M152.7 84.8l-1.2 .2M155.4 84.5h-1.3M156.6 84.4l1.3 .1M159.3 84.5l1.3 .3M161.8 85l1.4 .3"/>
<path d="M164.4 85.7l1.2 .5M166.8 86.7l1.2 .6M169.1 88l1.1 .7M171.2 89.5l1.1 .8M173.2 91.2l.9 1M175 93.2l.8 1M176.5 95.3l.7 1.1M177.8 97.6l.5 1.2M33.2 106.4l-.1 1.3M33.2 109.1l.1 1.3M33.4 111.7l.3 1.2M33.5 103.8l-.2 1.3"/>
<path d="M34 114.2l.4 1.3M34.1 101.3l-.3 1.2M34.9 116.7l.5 1.2M36 119.1l.7 1.1M37.2 107.9h.1M39.2 107.9h.1M77.6 118.5l-.6 1.1M78.7 116.1l-.5 1.2M78.8 100l.4 1.3M79.5 113.6l-.4 1.2M79.5 102.5l.4 2M80 111l-.2 1.3"/>
<path d="M80.1 105.7v1.4M80.1 108.4v1.3M81.2 107.9h.1M133.2 109.1l.1 1.3M133.2 106.4v1.3M133.5 111.7l.2 1.2M133.5 103.8l-.2 1.3M134 114.2l.4 1.3M134.1 101.3l-.3 1.2M134.9 116.7l.5 1.2M136 119.1l.7 1.1M142.9 109.1h.1"/>
<path d="M144.9 109.1h.1M177.6 118.5l-.6 1.1M178.7 116.1l-.5 1.2M178.8 100l.4 1.3M179.5 113.6l-.4 1.2M179.5 102.5l.4 2M180 111l-.3 1.3M180 105.7l.1 1.4M180.1 108.4v1.3M181.1 107.9h.1M37.4 121.3l.7 1.1M39 123.4l.9 .9"/>
<path d="M40.8 125.3l1 .8M42.8 126.9l1.1 .8M45 128.4l1.2 .5M47.4 129.5l1.2 .5M49.9 130.4l1.2 .4M52.4 131l1.3 .2M55 131.4h1.3M59 131.3l-1.3 .1M61.6 130.9l-1.4 .2M64.1 130.2l-1.3 .4M66.5 129.2l-1.2 .6M66.5 129.2h.1"/>
<path d="M68.8 128l-1.1 .7M71 126.5l-1.1 .8M73 124.8l-1 .9M74.8 122.9l-.8 1M76.3 120.8l-.7 1M137.4 121.3l.7 1.1M139 123.4l.9 .9M140.8 125.3l1 .8M142.8 126.9l1.1 .8M145.1 128.4l1.1 .5M147.4 129.5l1.2 .5M149.9 130.4l1.2 .4"/>
<path d="M152.4 131l1.3 .2M155 131.4h1.3M159 131.3l-1.4 .1M161.5 130.9l-1.2 .2M164.1 130.2l-1.3 .4M166.5 129.2l-1.2 .6M168.8 128l-1.1 .7M171 126.5l-1.1 .8M173 124.8l-1 .9M174.8 122.9l-.9 1M176.3 120.8l-.7 1"/>
<circle cx="53.7" cy="107.9" r="14.5"/>
<circle cx="53.7" cy="107.9" r="16.5"/>
<circle cx="56.7" cy="107.9" r="24.5"/>
<circle cx="156.7" cy="107.9" r="24.5"/>
<circle cx="159.4" cy="109.1" r="16.5"/>
<circle cx="159.4" cy="109.1" r="14.5"/>
</g>
<path d="M114.9 166.2a1.51 1.51 0 0 1 2.6 .8v26.4a1.51 1.51 0 0 1-1.6 1.2 1.51 1.51 0 0 1-1.4-1.5v-25.8l.1-.7zM117.5 167.3h.1M120.4 171.3a1.61 1.61 0 0 0 1.6 1.6 1.61 1.61 0 0 0 1.6-1.6v-14h1.9v100.5h-1.9v-14M120.4 171.3v-14h-10v100.5h10v-14a1.61 1.61 0 0 1 1.6-1.5 1.61 1.61 0 0 1 1.6 1.5M120.4 171.3h.1M114.5 193.1h.1M116.1 216.1l1.2-.7h1.4l1.2 .8 .5 .8 .1 .6-.1 8.7-.5 1.2-.6 .5-1 .3-1.1-.1a2.31 2.31 0 0 1-1.6-1.7l-.1-9.1zM120.5 217.8h.1M115.5 225.8h.1M123.6 243.8h.1" fill="none" stroke="#0080c0" stroke-width=".21"/>
<path d="M101.6 76.4h11.8M111.4 76.4v63M101.6 139.4h11.8" fill="none" stroke="#0000b4" stroke-width=".25"/>
<path d="M111.4 76.4l.4 3h-.8z" fill="#0000b4"/>
<path d="M111.4 76.4l.4 3h-.8z" fill="none" stroke="#0000b4" stroke-width=".25"/>
<path d="M111 136.4h.8l-.4 3z" fill="#0000b4"/>
<path d="M111 136.4h.8l-.4 3z" fill="none" stroke="#0000b4" stroke-width=".25"/>
<g fill="#fff">
<path d="M107.3 106.1h3.1v3.6z"/>
<path d="M107.3 106.1l3.1 3.6h-3.1z"/>
</g>
<path d="M67.7 167.5h9.8M75.5 167.5v116.5M67.7 284h9.8" fill="none" stroke="#0000b4" stroke-width=".25"/>
<path d="M75.5 167.5l.4 2.9h-.8z" fill="#0000b4"/>
<path d="M75.5 167.5l.4 2.9h-.8z" fill="none" stroke="#0000b4" stroke-width=".25"/>
<path d="M75.1 281h.8l-.4 3z" fill="#0000b4"/>
<path d="M75.1 281h.8l-.4 3z" fill="none" stroke="#0000b4" stroke-width=".25"/>
<g fill="#fff">
<path d="M71.5 221.7h3v8z"/>
<path d="M71.5 221.7l3 8h-3z"/>
</g>
<path d="M125.5 156.3h10.7M134.2 156.3v102.5M126.4 258.8h9.8" fill="none" stroke="#0000b4" stroke-width=".25"/>
<path d="M134.2 156.3l.4 3h-.8z" fill="#0000b4"/>
<path d="M134.2 156.3l.4 3h-.8z" fill="none" stroke="#0000b4" stroke-width=".25"/>
<path d="M133.8 255.8h.8l-.4 3z" fill="#0000b4"/>
<path d="M133.8 255.8h.8l-.4 3z" fill="none" stroke="#0000b4" stroke-width=".25"/>
<g fill="#fff">
<path d="M130.1 203.6h3.1v7.9z"/>
<path d="M130.1 203.6l3.1 7.9h-3.1z"/>
</g>
<path d="M157.6 199.3v10.2M197.6 199.6v9.9M157.6 207.6h40" fill="none" stroke="#0000b4" stroke-width=".25"/>
<path d="M157.6 207.6l3-.5v.8z" fill="#0000b4"/>
<path d="M157.6 207.6l3-.5v.8z" fill="none" stroke="#0000b4" stroke-width=".25"/>
<path d="M194.6 207.1l3 .5-3 .3z" fill="#0000b4"/>
<path d="M194.6 207.1l3 .5-3 .3z" fill="none" stroke="#0000b4" stroke-width=".25"/>
<g fill="#fff">
<path d="M175.9 206.5l3.5-3v3z"/>
<path d="M175.9 203.5h3.5l-3.5 3z"/>
</g>
<path d="M143.5 178.8h14.1M145.5 178.8v20M143.5 198.8h14.1" fill="none" stroke="#0000b4" stroke-width=".25"/>
<path d="M145.5 178.8l.3 2.9h-.7z" fill="#0000b4"/>
<path d="M145.5 178.8l.3 2.9h-.7z" fill="none" stroke="#0000b4" stroke-width=".25"/>
<path d="M145.1 195.8h.7l-.3 3z" fill="#0000b4"/>
<path d="M145.1 195.8h.7l-.3 3z" fill="none" stroke="#0000b4" stroke-width=".25"/>
<g fill="#fff">
<path d="M141.4 187h3v3.5z"/>
<path d="M141.4 187l3 3.5h-3z"/>
</g>
<path d="M31.7 145.2h50M31.7 140.4v6.8M81.7 140.4v6.8" fill="none" stroke="#0000b4" stroke-width=".25"/>
<path d="M31.7 145.2l2.9-.4v.7z" fill="#0000b4"/>
<path d="M31.7 145.2l2.9-.4v.7z" fill="none" stroke="#0000b4" stroke-width=".25"/>
<path d="M78.7 144.8l3 .4-3 .3z" fill="#0000b4"/>
<path d="M78.7 144.8l3 .4-3 .3z" fill="none" stroke="#0000b4" stroke-width=".25"/>
<g fill="#fff">
<path d="M54.9 144.1l3.5-3v3z"/>
<path d="M54.9 141.1h3.5l-3.5 3z"/>
</g>
<g font-size="4.5">
<text x="82.2" y="267.9">Stellwerk HMM</text>
<text x="129.7" y="267.7">2026-09-24</text>
<text x="166.2" y="267.9">Maßstab 1:1</text>
<text x="82.4" y="275.4">Bl. 2501 Pv</text>
<text x="128.6" y="275.4">Abtrieb für Einzelhebel</text>
<text x="82.2" y="290.1">Dateiname</text>
<text x="129.7" y="290.1">2501 Pv Abtrieb für Einzelhebel</text>
</g>
<g font-size="4.1" fill="#f0f">
<text x="21.2" y="16.9">2501.1</text>
<text x="41.4" y="16.9">0</text>
<text x="47.4" y="16.9">Abtriebrahmen</text>
<text x="21.2" y="20.2">2501.2/5</text>
<text x="21.2" y="23.5">2501.3</text>
<text x="41.4" y="20.2">0</text>
<text x="41.4" y="23.5">0</text>
<text x="47.4" y="20.2">Abtriebrad für Schalter</text>
<text x="47.4" y="23.5">Abtriebschieber</text>
<text x="21.2" y="26.8">2501.4/4</text>
<text x="41.4" y="26.8">0</text>
<text x="47.4" y="26.8">Schieberabstandhalter</text>
<text x="21.2" y="30.1">2501.5</text>
<text x="21.2" y="33.4">2501.7/5</text>
<text x="41.4" y="30.1">0</text>
<text x="41.4" y="33.4">0</text>
<text x="47.4" y="33.4">Abtriebrad für Gestänge (Hebel ^: Gestänge &gt;; v: &gt;)</text>
<text x="47.4" y="30.1">Schalter</text>
<text x="21.2" y="36.7">2501.8</text>
<text x="41.4" y="36.7">0</text>
<text x="47.4" y="36.7">Anlenkung</text>
<text x="21.2" y="43.3">2501.51</text>
<text x="21.2" y="46.6">2501.52</text>
<text x="47.4" y="43.3">M3x25 Radachse</text>
<text x="47.4" y="46.6">M3x5 Rahmenbefestigung</text>
<text x="21.2" y="49.9">2501.53</text>
<text x="21.2" y="53.2">2501.54</text>
<text x="47.4" y="49.9">M3x5 Seilbefestigung</text>
<text x="47.4" y="53.2">M12x5 Schieberführung</text>
<text x="21.2" y="56.5">2501.55</text>
<text x="21.2" y="59.8">2501.56</text>
<text x="47.4" y="56.5">M12x5 Schalterbetätigung</text>
<text x="47.4" y="59.8">M3x16 Anlenkungsachse</text>
<text x="21.2" y="63.1">2501.57</text>
<text x="47.4" y="63.1">M3x8(Stift) Hebelzapfen</text>
</g>
<g font-size="3.4" fill="#f0f">
<text x="48.2" y="77.1">2501.2P,T</text>
<text x="147.6" y="77.5">2501.7P,T</text>
<text x="51.9" y="79.8">50+x5</text>
<text x="151.3" y="80.3">50+x5</text>
<text x="15.1" y="155.4">2501.1L,R</text>
<text x="83.6" y="155.6">2501.3P</text>
<text x="16.8" y="158.2">15x15x2</text>
<text x="86.7" y="158.3">15x2</text>
<text x="153.5" y="165.8">2501.8P</text>
<text x="155.5" y="168.5">40+x2</text>
</g>
<g font-size="3.1">
<text x="36.6" y="8.6">1</text>
<text x="84.1" y="8.6">2</text>
<text x="131.6" y="8.6">3</text>
<text x="179.1" y="8.6">4</text>
<text x="11" y="29.2">A</text>
<text x="11" y="77">B</text>
<text x="10.9" y="124.9">C</text>
<text x="10.9" y="172.7">D</text>
<text x="11" y="220.6">E</text>
<text x="11.2" y="268.4">F</text>
</g>
<g font-size="2.7" fill="#f0f">
<text x="83.2" y="106.7">&gt;2501.2T</text>
<text x="183.2" y="106.7">&gt;2501.2T</text>
<text x="15.5" y="111.7">&gt;2501.2P</text>
<text x="16.6" y="113.9">M50+x5</text>
<text x="84.3" y="108.9">M50+x5</text>
<text x="85.6" y="111.1">T5 O6</text>
<text x="115.4" y="111.7">&gt;2501.2P</text>
<text x="116.6" y="113.9">M50+x5</text>
<text x="184.3" y="108.9">M50+x5</text>
<text x="185.5" y="111.1">T5 O6</text>
<text x="17.9" y="116.1">T5 O2</text>
<text x="117.9" y="116.1">T5 O2</text>
<text x="148.6" y="188.3">&gt;2501.</text>
<text x="149.7" y="190.5">M40+</text>
<text x="157.8" y="190.5">x2</text>
<text x="158.4" y="188.3">8P</text>
<text x="151" y="192.7">T2 O</text>
<text x="158.1" y="192.7">2</text>
<text x="94.1" y="214.3">&gt;2501.3P</text>
<text x="96.2" y="216.5">M15x2</text>
<text x="96.5" y="218.7">T2 O2</text>
<text x="20.3" y="227.7">M15x15x2</text>
<text x="21" y="225.5">&gt;2501.1L</text>
<text x="23.2" y="229.9">T2 O2</text>
</g>
<g font-size="2.7" fill="#b400b4">
<text x="109.8" y="109.7" transform="rotate(-90 109.8 109.7)">63</text>
<text x="54.9" y="143.6">50</text>
<text x="143.9" y="190.5" transform="rotate(-90 143.9 190.5)">20</text>
<text x="175.9" y="206">40</text>
<text x="132.6" y="211.5" transform="rotate(-90 132.6 211.5)">102.5</text>
<text x="74" y="229.7" transform="rotate(-90 74 229.7)">116.5</text>
</g>
<g font-size="2.7" fill="#ff8000">
<text x="41.6" y="125.3">N1</text>
<text x="140.8" y="125.8">N1</text>
<text x="102" y="152.9">M15x2</text>
<text x="102" y="155.2">T2 O2 F150</text>
<text x="102" y="157.4">B-0.3</text>
<text x="102" y="159.6">I1.2 P4 U20</text>
<text x="113.1" y="157.4">D1.6</text>
<text x="28.8" y="164.1">M15x15x2</text>
<text x="28.8" y="166.3">T2 O2 F150 @2501.1L</text>
<text x="28.8" y="168.5">B-0.3</text>
<text x="28.8" y="170.7">I1.2 P4 U20</text>
<text x="39.9" y="168.5">D1.6</text>
<text x="149.2" y="175.4">M40+x2</text>
<text x="149.2" y="177.6">T2 O2 F150</text>
<text x="149.2" y="179.8">B-0.3</text>
<text x="160.3" y="179.8">D1.6</text>
<text x="149.2" y="182">I1.2 P4 U20</text>
</g>
<g font-size="2" fill="#ff8000">
<text x="24.2" y="75.5">M50+x5 T5 O2</text>
<text x="24.5" y="77.2">P4 U15</text>
<text x="33" y="77.2">I1.4</text>
<text x="124.2" y="75.5">M50+x5 T5 O2</text>
<text x="124.5" y="77.2">P4 U15</text>
<text x="133" y="77.2">I1.4</text>
<text x="24.6" y="78.8">D2.3</text>
<text x="31.5" y="78.8">B-0.3</text>
<text x="124.7" y="78.8">D1.5</text>
<text x="131.5" y="78.8">B-0.3</text>
<text x="23.8" y="92.5">&gt;2500.1P</text>
<text x="24.7" y="94.2">M50+x5</text>
<text x="25.7" y="95.8">T5 O2</text>
<text x="123.8" y="92.5">&gt;2500.1P</text>
<text x="124.7" y="94.2">M50+x5</text>
<text x="125.6" y="95.8">T5 O2</text>
</g>
<g font-size="2" fill="#800000">
<text x="95.7" y="75.5">M50+x5 T5</text>
<text x="96" y="77.2">O6</text>
<text x="103" y="77.2">I1</text>
<text x="195.7" y="75.5">M50+x5 T5</text>
<text x="196" y="77.2">O6</text>
<text x="202.9" y="77.2">I1</text>
<text x="96.1" y="78.8">W1.8 B1.8</text>
<text x="196" y="78.8">W1.8 B1.8</text>
<text x="93.9" y="92.5">&gt;2500.1T</text>
<text x="94.7" y="94.2">M50+x5</text>
<text x="95.6" y="95.8">T5 O6</text>
<text x="193.9" y="92.5">&gt;2500.1T</text>
<text x="194.7" y="94.2">M50+x5</text>
<text x="195.7" y="95.8">T5 O6</text>
</g>
</svg>
